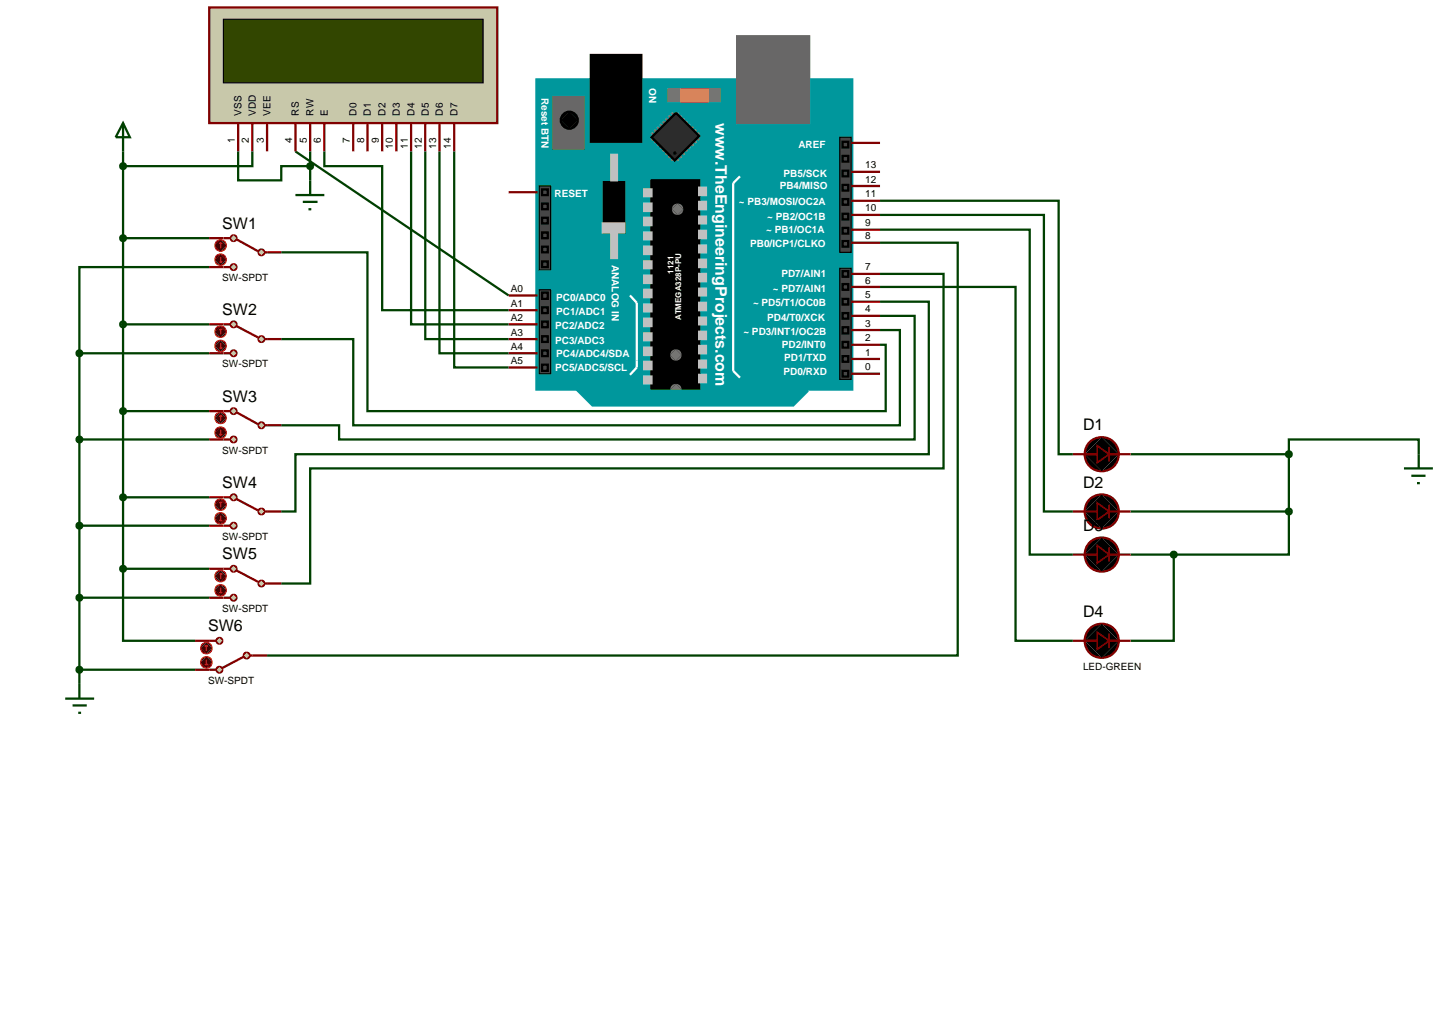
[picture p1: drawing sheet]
<svg xmlns="http://www.w3.org/2000/svg" width="257mm" height="180mm" viewBox="0 0 257 180" stroke-linecap="round" stroke-linejoin="round" font-family="sans-serif">
<g fill="none" stroke="#004000" stroke-width=".4">
<path d="M21.7 26.7v73.6M42 26.7v5.1h7.6v-2.5h5.1M44.5 26.7v2.6h-22.8M52.1 26.7l37.6 25.4M54.7 26.7v5.1M57.2 26.7v2.6h10.2v25.4h22.3M72.5 26.7v30.5h17.2M75 26.7v33.1h14.7M77.5 26.7v35.6h12.2M80.1 26.7v38.1h9.6M155.2 35.4h31.5v44.7h2.5M155.2 37.9h28.9v52.3h5.1"/>
<path d="M21.7 42h15.2M21.7 57.2h15.2M36.9 47.1h-22.9v15.2M49.6 44.5h15.2v28h91.4v-11.7h-1M155.2 40.5h26.4v57.3h7.6M155.2 50.6h23.9v62.4h10.1M155.2 58.2h3.5v16.8h-96.4v-15.2h-12.7M155.2 55.7h6.1v21.8h-101.5v-2.5h-10.2M155.2 53.2h8.6v26.9h-111.7v10.1h-2.5M155.2 48.3h11.2v34.3h-111.7v20.3h-5.1M155.2 42.8h13.7v72.8h-121.8M14 62.3h22.9"/>
<path d="M14 62.3v58.3M14 77.5h22.9M21.7 72.5h15.2M14 92.7h22.9M21.7 87.7h15.2M199.4 90.2h27.9M199.4 80.1h27.9M199.4 97.8h7.6M207 97.8v15.2h-7.6M227.3 80.1v-2.6h22.9v2.6M227.3 90.2v7.6h-20.3M227.3 80.1v10.1"/>
<path d="M14 105.4h22.9M14 118.1h20.4M21.7 100.3v12.7h12.7M21.7 100.3h15.2"/>
</g>
<path d="M94.6 14h55.7v54.7h-55.7z" fill="#00979c" stroke="#00979c" stroke-width=".4"/>
<g fill="#686767" stroke="#686767" stroke-width=".4">
<path d="M130 6.4h12.7v15.3h-12.7z"/>
<path d="M97.6 17.1h5.3v9.1h-5.3z"/>
</g>
<g fill="#000" stroke="#000" stroke-width=".4">
<path d="M104.2 9.7h8.9v15.3h-8.9zM106.5 32.1h3.6v8.9h-3.6zM114.9 31.8h8.4v36.9h-8.4z"/>
<path d="M99.5 20l.9-.3-1.5 1.5 .1-.5zM100.4 19.7a1.54 1.54 0 0 1 1.5 1.5zM101.9 21.2a1.54 1.54 0 0 1-1.5 1.5zM98.9 21.2l1.5 1.5a1.54 1.54 0 0 1-1.5-1.5z"/>
</g>
<path d="M130.5 31.1l-1.2 1.2v33.1l1.2 1.2M111.1 52.1l1.2 1.3v11.4l-1.2 1.3" fill="none" stroke="#fff" stroke-width=".4"/>
<g fill="#c0c0c0" stroke="#c0c0c0" stroke-width=".4">
<path d="M123.3 33.1h1.2v1.3h-1.2z"/>
<path d="M123.3 35.6h1.2v1.3h-1.2z"/>
<path d="M123.3 38.2h1.2v1.2h-1.2z"/>
<path d="M123.3 40.7h1.2v1.3h-1.2z"/>
<path d="M123.3 43.3h1.2v1.2h-1.2z"/>
<path d="M123.3 45.8h1.2v1.3h-1.2z"/>
<path d="M123.3 48.3h1.2v1.3h-1.2z"/>
<path d="M123.3 50.9h1.2v1.2h-1.2z"/>
<path d="M123.3 53.4h1.2v1.3h-1.2z"/>
<path d="M123.3 56h1.2v1.2h-1.2z"/>
<path d="M123.3 58.5h1.2v1.3h-1.2z"/>
<path d="M123.3 61h1.2v1.3h-1.2z"/>
<path d="M123.3 63.6h1.2v1.2h-1.2z"/>
<path d="M123.3 66.1h1.2v1.3h-1.2z"/>
<path d="M113.6 33.4h1.3v1.2h-1.3z"/>
<path d="M113.6 35.9h1.3v1.3h-1.3z"/>
<path d="M113.6 38.4h1.3v1.3h-1.3z"/>
<path d="M113.6 41h1.3v1.2h-1.3z"/>
<path d="M113.6 43.5h1.3v1.3h-1.3z"/>
<path d="M113.6 46.1h1.3v1.2h-1.3z"/>
<path d="M113.6 48.6h1.3v1.3h-1.3z"/>
<path d="M113.6 51.1h1.3v1.3h-1.3z"/>
<path d="M113.6 53.7h1.3v1.2h-1.3z"/>
<path d="M113.6 56.2h1.3v1.3h-1.3z"/>
<path d="M113.6 58.8h1.3v1.2h-1.3z"/>
<path d="M113.6 61.3h1.3v1.3h-1.3z"/>
<path d="M113.6 63.8h1.3v1.3h-1.3z"/>
<path d="M113.6 66.4h1.3v1.2h-1.3z"/>
<path d="M106.3 39.4h3.8v1.6h-3.8z"/>
<path d="M107.8 27.3h1v4.5h-1z"/>
<path d="M107.8 41h1v4.5h-1z"/>
</g>
<path d="M100.4 19.7l1.5 1.5-1.5 1.5-1.5-1.5z" fill="#000"/>
<path d="M117.7 16.8h9.4" fill="none" stroke="#757575" stroke-width="2.5" stroke-linecap="butt"/>
<path d="M120.2 15.8h4.6v2.1h-4.6z" fill="#ff8000" stroke="#ff8000" stroke-width=".4"/>
<g fill="none" stroke="#808080" stroke-width=".4">
<path d="M118.4 19.9l.6 .5M119.7 19.9l-.5 .5M114.9 23.4l.5 .6M115.4 22.9l.5 .5M115.4 24.2l-.5 .5M115.9 22.4l.5 .5M115.9 24.7l-.5 .5M116.4 21.9l.5 .5M116.4 25.2l-.5 .5M116.9 21.4l.5 .5M116.9 25.7l-.5 .5M117.4 20.9l.5 .5"/>
<path d="M117.4 26.2l-.5 .5M117.9 20.4l.5 .5M117.9 26.7l-.5 .6M118.4 27.3l-.5 .5M119 27.8l-.6 .5M119.2 27.8l.5 .5M119.7 27.3l.5 .5M120.2 26.7l.5 .6M120.2 20.4l-.5 .5M120.7 26.2l.5 .5M120.7 20.9l-.5 .5M121.2 25.7l.5 .5"/>
<path d="M121.2 21.4l-.5 .5M121.7 25.2l.6 .5M121.7 21.9l-.5 .5M122.3 24.7l.5 .5M122.3 22.4l-.6 .5M122.8 24.2l.5 .5M122.8 22.9l-.5 .5M123.3 23.4l-.5 .6"/>
</g>
<path d="M114.9 24.2l4.3-4.3 4.1 4.1-4.3 4.3z" fill="#2c2c2c" stroke="#000" stroke-width=".4"/>
<g fill="#000">
<path d="M118.7 27l.3-.3 .3 .3-.3 .3z"/>
<path d="M118.7 26.8l.3-.1-.3 .3zM119 26.7h.2l.1 .3zM119.3 27l-.1 .3h-.2zM118.7 27l.3 .3-.3-.1z"/>
</g>
<path d="M148.1 24.2h2v20.3h-2z" fill="#464646" stroke="#000" stroke-width=".2"/>
<g fill="#757575">
<path d="M118.2 62.6l1-1 1 1-1 1z"/>
<path d="M118.5 61.9l.7-.3-1 1zM119.2 61.6a.94 .94 0 0 1 1 1zM119.2 63.6l1-1a.94 .94 0 0 1-1 1zM118.2 62.6l1 1a.94 .94 0 0 1-1-1z"/>
</g>
<g fill="#464646" stroke="#000" stroke-width=".4">
<path d="M148.6 25h1v1h-1z"/>
<path d="M148.6 30.1h1v1h-1z"/>
<path d="M148.6 32.6h1v1h-1z"/>
<path d="M148.6 35.1h1v1h-1z"/>
<path d="M148.6 37.7h1v1h-1z"/>
<path d="M148.6 40.2h1v1h-1z"/>
<path d="M148.6 27.5h1v1h-1z"/>
<path d="M148.6 42.5h1v1h-1z"/>
</g>
<g fill="#757575">
<path d="M118.5 36.9l1-1 1 1-1 1z"/>
<path d="M118.2 68.7l1-1 1 1-1 1z"/>
<path d="M118.8 36.2l.7-.3-1 1zM119.5 35.9a.94 .94 0 0 1 1 1zM119.5 37.9l1-1a.94 .94 0 0 1-1 1zM118.5 36.9l1 1a.94 .94 0 0 1-1-1z"/>
<path d="M118.5 68l.7-.3-1 1zM119.2 67.7a.94 .94 0 0 1 1 1zM120.2 68.7a.94 .94 0 0 1-1 1zM118.2 68.7l1 1a.94 .94 0 0 1-1-1z"/>
</g>
<path d="M101.9 68.9h40.6l-2.6 2.6h-35.4z" fill="#00979c" stroke="#00979c" stroke-width=".4"/>
<g fill="#464646" stroke="#000" stroke-width=".2">
<path d="M95.1 32.8h2v14.8h-2z"/>
<path d="M148.1 47.3h2v19.6h-2z"/>
<path d="M95.1 51.1h2v14.8h-2z"/>
</g>
<g fill="#464646" stroke="#000" stroke-width=".4">
<path d="M95.6 35.9h1v1h-1z"/>
<path d="M95.6 41h1v1h-1z"/>
<path d="M95.6 46.1h1v1h-1z"/>
<path d="M95.6 43.5h1v1h-1z"/>
<path d="M95.6 38.4h1v1h-1z"/>
<path d="M95.6 33.4h1v1h-1z"/>
<path d="M148.6 47.8h1v1h-1z"/>
<path d="M148.6 50.1h1v1h-1z"/>
<path d="M148.6 52.7h1v1h-1z"/>
<path d="M148.6 55.2h1v1h-1z"/>
<path d="M148.6 57.7h1v1.1h-1z"/>
<path d="M148.6 60.3h1v1h-1z"/>
<path d="M148.6 62.8h1v1h-1z"/>
<path d="M148.6 65.4h1v1h-1z"/>
<path d="M95.6 51.6h1v1.1h-1z"/>
<path d="M95.6 54.2h1v1h-1z"/>
<path d="M95.6 56.7h1v1h-1z"/>
<path d="M95.6 59.3h1v1h-1z"/>
<path d="M95.6 61.8h1v1h-1z"/>
<path d="M95.6 64.3h1v1.1h-1z"/>
</g>
<g fill="none" stroke="#800000" stroke-width=".4">
<path d="M89.7 33.9h5.1M150.1 37.9h5.1M150.1 35.4h5.1M150.1 32.8h5.1M150.1 30.3h5.1M150.1 25.2h5.1M89.7 59.8h5.1M89.7 57.2h5.1M89.7 54.7h5.1M89.7 52.1h5.1M150.1 58.2h5.1M150.1 55.7h5.1"/>
<path d="M150.1 53.2h5.1M150.1 50.6h5.1M150.1 48.3h5.1M150.1 42.8h5.1M150.1 40.5h5.1M89.7 64.8h5.1M89.7 62.3h5.1M150.1 65.9h5.1M150.1 63.3h5.1M150.1 60.8h5.1M189.2 80.1h4.3M189.2 90.2h4.3"/>
<path d="M189.2 97.8h4.3M195.6 80.1h3.8M195.6 90.2h3.8M195.6 97.8h3.8"/>
</g>
<g fill="#000" stroke="#800000" stroke-width=".4">
<path d="M192.4 77.7l1.2-.5 .7-.1-3 3a2.97 2.97 0 0 1 1.1-2.4zM194.3 77.1a2.95 2.95 0 0 1 3 3zM194.3 83.1l3-3a2.95 2.95 0 0 1-3 3zM191.3 80.1l3 3a2.95 2.95 0 0 1-3-3z"/>
<path d="M192.4 87.8l1.2-.5 .7-.1-3 3a2.97 2.97 0 0 1 1.1-2.4zM194.3 87.2a2.95 2.95 0 0 1 3 3zM194.3 93.2l3-3a2.95 2.95 0 0 1-3 3zM191.3 90.2l3 3a2.95 2.95 0 0 1-3-3z"/>
<path d="M192.4 95.4l1.2-.5 .7-.1-3 3a2.97 2.97 0 0 1 1.1-2.4zM194.3 94.8a2.95 2.95 0 0 1 3 3zM194.3 100.8l3-3a2.95 2.95 0 0 1-3 3zM191.3 97.8l3 3a2.95 2.95 0 0 1-3-3z"/>
</g>
<path d="M194.3 77.1l3 3-3 3-3-3zM194.3 87.2l3 3-3 3-3-3zM194.3 94.8l3 3-3 3-3-3z" fill="#000"/>
<path d="M195.6 78.8v2.6M195.6 89v2.4M195.6 96.5v2.5" fill="none" stroke="#800000" stroke-width=".3"/>
<path d="M193.5 78.6l2.1 1.5-2.1 1.5zM193.5 88.7l2.1 1.5-2.1 1.5zM193.5 96.2l2.1 1.6-2.1 1.5z" fill="#000" stroke="#800000" stroke-width=".3"/>
<path d="M21.7 21.7l1.2 2.5h-2.5zM21.7 21.7v5M247.6 82.6h5.1M248.9 83.9h2.5M249.9 85.2h.5M250.2 80.1v2.5" fill="none" stroke="#004000" stroke-width=".4"/>
<path d="M226.9 89.9l.4-.2-.5 .5zM227.3 89.7l.4 .2 .1 .3zM227.8 90.2l-.1 .3-.4 .2zM226.8 90.2l.5 .5-.4-.2z" fill="#004000" stroke="#004000" stroke-width=".4"/>
<path d="M226.8 90.2l.5-.5 .5 .5-.5 .5z" fill="#004000"/>
<path d="M226.9 79.8l.4-.2-.5 .5zM227.3 79.6l.4 .2 .1 .3zM227.8 80.1l-.1 .3-.4 .2zM226.8 80.1l.5 .5-.4-.2z" fill="#004000" stroke="#004000" stroke-width=".4"/>
<path d="M226.8 80.1l.5-.5 .5 .5-.5 .5z" fill="#004000"/>
<path d="M192.4 110.6l1.2-.5 .7-.1-3 3a2.97 2.97 0 0 1 1.1-2.4zM194.3 110a2.95 2.95 0 0 1 3 3zM194.3 116l3-3a2.95 2.95 0 0 1-3 3zM191.3 113l3 3a2.95 2.95 0 0 1-3-3z" fill="#000" stroke="#800000" stroke-width=".4"/>
<path d="M194.3 110l3 3-3 3-3-3z" fill="#000"/>
<path d="M195.6 111.7v2.6" fill="none" stroke="#800000" stroke-width=".3"/>
<path d="M189.2 113h4.3M195.6 113h3.8" fill="none" stroke="#800000" stroke-width=".4"/>
<path d="M193.5 111.5l2.1 1.5-2.1 1.5z" fill="#000" stroke="#800000" stroke-width=".3"/>
<path d="M206.6 97.5l.4-.2-.5 .5zM207 97.3l.3 .1 .2 .4zM207.5 97.8l-.1 .3-.4 .2zM206.5 97.8l.5 .5-.4-.2z" fill="#004000" stroke="#004000" stroke-width=".4"/>
<path d="M206.5 97.8l.5-.5 .5 .5-.5 .5z" fill="#004000"/>
<path d="M36.9 1.3h50.8v20.4h-50.8z" fill="#c8c8aa" stroke="#800000" stroke-width=".4"/>
<path d="M39.4 3.4h45.8v11.2h-45.8z" fill="#324600" stroke="#000" stroke-width=".2"/>
<g fill="none" stroke="#800000" stroke-width=".4">
<path d="M42 21.7v5M44.5 21.7v5M47.1 21.7v5M52.1 21.7v5M54.7 21.7v5M57.2 21.7v5M62.3 21.7v5M64.8 21.7v5M67.4 21.7v5M69.9 21.7v5M72.5 21.7v5M75 21.7v5"/>
<path d="M77.5 21.7v5M80.1 21.7v5"/>
</g>
<path d="M21.3 29l.4-.2-.5 .5zM21.7 28.8l.4 .2 .1 .3zM21.7 29.8l.5-.5-.1 .3zM21.2 29.3l.5 .5-.3-.1z" fill="#004000" stroke="#004000" stroke-width=".4"/>
<path d="M21.2 29.3l.5-.5 .5 .5-.5 .5z" fill="#004000"/>
<path d="M52.1 34.4h5.1M53.4 35.6h2.6M54.4 36.9h.5M54.7 31.8v2.6" fill="none" stroke="#004000" stroke-width=".4"/>
<path d="M54.3 29l.4-.2-.5 .5zM54.7 28.8l.3 .1 .2 .4zM54.7 29.8l.5-.5-.2 .4zM54.2 29.3l.5 .5-.4-.2z" fill="#004000" stroke="#004000" stroke-width=".4"/>
<path d="M54.2 29.3l.5-.5 .5 .5-.5 .5z" fill="#004000"/>
<path d="M45.8 44.1l.3-.1-.5 .5zM46.1 44l.3 .1 .2 .4zM46.6 44.5l-.2 .4-.3 .1zM45.6 44.5l.5 .5-.4-.2z" fill="#c8c8aa" stroke="#800000" stroke-width=".4"/>
<path d="M46.1 44l.5 .5-.5 .5-.5-.5z" fill="#c8c8aa"/>
<path d="M46.6 44.5h.5" fill="none" stroke="#800000" stroke-width=".4"/>
<path d="M40.8 41.7l.4-.2-.5 .5zM41.2 41.5l.3 .1 .2 .4zM41.2 42.5l.5-.5-.2 .4zM40.7 42l.5 .5-.4-.2z" fill="#c8c8aa" stroke="#800000" stroke-width=".4"/>
<path d="M40.7 42l.5-.5 .5 .5-.5 .5z" fill="#c8c8aa"/>
<path d="M39.4 42h1.3M41.7 42.2l3.8 2.1" fill="none" stroke="#800000" stroke-width=".4"/>
<path d="M40.9 46.7l.3-.1-.5 .5zM41.2 46.6l.4 .2 .1 .3zM41.2 47.6l.5-.5-.2 .4zM40.7 47.1l.5 .5-.4-.2z" fill="#c8c8aa" stroke="#800000" stroke-width=".4"/>
<path d="M41.2 46.6l.5 .5-.5 .5-.5-.5z" fill="#c8c8aa"/>
<path d="M36.9 47.1h3.8M36.9 42h2.5M47.1 44.5h2.5" fill="none" stroke="#800000" stroke-width=".4"/>
<path d="M38.2 45.1l.7-.3-1 1zM38.9 44.8a.94 .94 0 0 1 1 1zM38.9 46.8l1-1a.94 .94 0 0 1-1 1zM37.9 45.8l1 1a.94 .94 0 0 1-1-1z" fill="#400000" stroke="#f00" stroke-width=".2"/>
<path d="M37.9 45.8l1-1 1 1-1 1z" fill="#400000"/>
<path d="M38.7 46.1l.2 .2M38.9 45.3v1M39.2 46.1l-.3 .2" fill="none" stroke="#f00" stroke-width=".2"/>
<path d="M38.2 42.6l.7-.3-1 1zM38.9 42.3a.94 .94 0 0 1 1 1zM39.9 43.3a.94 .94 0 0 1-1 1zM37.9 43.3l1 1a.94 .94 0 0 1-1-1z" fill="#400000" stroke="#f00" stroke-width=".2"/>
<path d="M37.9 43.3l1-1 1 1-1 1z" fill="#400000"/>
<path d="M38.9 42.8l.3 .2M38.9 42.8l-.2 .2M38.9 42.8v1" fill="none" stroke="#f00" stroke-width=".2"/>
<path d="M45.8 59.4l.3-.1-.5 .5zM46.1 59.3l.3 .1 .2 .4zM46.6 59.8l-.2 .4-.3 .1zM45.6 59.8l.5 .5-.4-.2z" fill="#c8c8aa" stroke="#800000" stroke-width=".4"/>
<path d="M46.1 59.3l.5 .5-.5 .5-.5-.5z" fill="#c8c8aa"/>
<path d="M46.6 59.8h.5" fill="none" stroke="#800000" stroke-width=".4"/>
<path d="M40.9 56.8l.3-.1-.5 .5zM41.2 56.7l.4 .2 .1 .3zM41.2 57.7l.5-.5-.2 .4zM40.7 57.2l.5 .5-.4-.2z" fill="#c8c8aa" stroke="#800000" stroke-width=".4"/>
<path d="M41.2 56.7l.5 .5-.5 .5-.5-.5z" fill="#c8c8aa"/>
<path d="M39.4 57.2h1.3M41.7 57.5l3.8 2" fill="none" stroke="#800000" stroke-width=".4"/>
<path d="M40.8 62l.4-.2-.5 .5zM41.2 61.8l.3 .1 .2 .4zM41.7 62.3l-.1 .3-.4 .2zM40.7 62.3l.5 .5-.4-.2z" fill="#c8c8aa" stroke="#800000" stroke-width=".4"/>
<path d="M40.7 62.3l.5-.5 .5 .5-.5 .5z" fill="#c8c8aa"/>
<path d="M36.9 57.2h2.5M47.1 59.8h2.5M36.9 62.3h3.8" fill="none" stroke="#800000" stroke-width=".4"/>
<path d="M38.2 60.3l.7-.3-1 1zM38.9 60a.94 .94 0 0 1 1 1zM39.9 61a.94 .94 0 0 1-1 1zM37.9 61l1 1a.94 .94 0 0 1-1-1z" fill="#400000" stroke="#f00" stroke-width=".2"/>
<path d="M37.9 61l1-1 1 1-1 1z" fill="#400000"/>
<path d="M38.7 61.3l.2 .2M38.9 60.5v1M39.2 61.3l-.3 .2" fill="none" stroke="#f00" stroke-width=".2"/>
<path d="M38.2 57.8l.7-.3-1 1zM38.9 57.5a.94 .94 0 0 1 1 1zM38.9 59.5l1-1a.94 .94 0 0 1-1 1zM37.9 58.5l1 1a.94 .94 0 0 1-1-1z" fill="#400000" stroke="#f00" stroke-width=".2"/>
<path d="M37.9 58.5l1-1 1 1-1 1z" fill="#400000"/>
<path d="M38.9 58l.3 .2M38.9 58l-.2 .2M38.9 58v1" fill="none" stroke="#f00" stroke-width=".2"/>
<path d="M45.7 74.7l.4-.2-.5 .5zM46.1 74.5l.3 .1 .2 .4zM46.6 75l-.2 .4-.3 .1zM45.6 75l.5 .5-.4-.2z" fill="#c8c8aa" stroke="#800000" stroke-width=".4"/>
<path d="M45.6 75l.5-.5 .5 .5-.5 .5z" fill="#c8c8aa"/>
<path d="M46.6 75h.5" fill="none" stroke="#800000" stroke-width=".4"/>
<path d="M40.9 72.1l.3-.1-.5 .5zM41.2 72l.4 .2 .1 .3zM41.2 73l.5-.5-.2 .4zM40.7 72.5l.5 .5-.4-.2z" fill="#c8c8aa" stroke="#800000" stroke-width=".4"/>
<path d="M41.2 72l.5 .5-.5 .5-.5-.5z" fill="#c8c8aa"/>
<path d="M39.4 72.5h1.3M41.7 72.7l3.8 2.1" fill="none" stroke="#800000" stroke-width=".4"/>
<path d="M40.8 77.2l.4-.2-.5 .5zM41.2 77l.3 .1 .2 .4zM41.2 78l.5-.5-.2 .4zM40.7 77.5l.5 .5-.4-.2z" fill="#c8c8aa" stroke="#800000" stroke-width=".4"/>
<path d="M40.7 77.5l.5-.5 .5 .5-.5 .5z" fill="#c8c8aa"/>
<path d="M36.9 77.5h3.8M36.9 72.5h2.5M47.1 75h2.5" fill="none" stroke="#800000" stroke-width=".4"/>
<path d="M38.2 75.6l.7-.3-1 1zM38.9 75.3a.94 .94 0 0 1 1 1zM39.9 76.3a.94 .94 0 0 1-1 1zM37.9 76.3l1 1a.94 .94 0 0 1-1-1z" fill="#400000" stroke="#f00" stroke-width=".2"/>
<path d="M37.9 76.3l1-1 1 1-1 1z" fill="#400000"/>
<path d="M38.7 76.5l.2 .3M38.9 75.8v1M39.2 76.5l-.3 .3" fill="none" stroke="#f00" stroke-width=".2"/>
<path d="M38.2 73l.7-.3-1 1zM38.9 72.7a.94 .94 0 0 1 1 1zM39.9 73.7a.94 .94 0 0 1-1 1zM37.9 73.7l1 1a.94 .94 0 0 1-1-1z" fill="#400000" stroke="#f00" stroke-width=".2"/>
<path d="M37.9 73.7l1-1 1 1-1 1z" fill="#400000"/>
<path d="M38.9 73.2l.3 .3M38.9 73.2l-.2 .3M38.9 73.2v1" fill="none" stroke="#f00" stroke-width=".2"/>
<path d="M45.7 89.9l.4-.2-.5 .5zM46.1 89.7l.3 .1 .2 .4zM46.6 90.2l-.2 .4-.3 .1zM45.6 90.2l.5 .5-.3-.1z" fill="#c8c8aa" stroke="#800000" stroke-width=".4"/>
<path d="M45.6 90.2l.5-.5 .5 .5-.5 .5z" fill="#c8c8aa"/>
<path d="M46.6 90.2h.5" fill="none" stroke="#800000" stroke-width=".4"/>
<path d="M40.8 87.4l.4-.2-.5 .5zM41.2 87.2l.3 .1 .2 .4zM41.7 87.7l-.1 .3-.4 .2zM40.7 87.7l.5 .5-.4-.2z" fill="#c8c8aa" stroke="#800000" stroke-width=".4"/>
<path d="M40.7 87.7l.5-.5 .5 .5-.5 .5z" fill="#c8c8aa"/>
<path d="M39.4 87.7h1.3M41.7 88l3.8 2" fill="none" stroke="#800000" stroke-width=".4"/>
<path d="M40.9 92.3l.3-.1-.5 .5zM41.2 92.2l.3 .1 .2 .4zM41.2 93.2l.5-.5-.2 .4zM40.7 92.7l.5 .5-.3-.1z" fill="#c8c8aa" stroke="#800000" stroke-width=".4"/>
<path d="M41.2 92.2l.5 .5-.5 .5-.5-.5z" fill="#c8c8aa"/>
<path d="M36.9 92.7h3.8M36.9 87.7h2.5M47.1 90.2h2.5" fill="none" stroke="#800000" stroke-width=".4"/>
<path d="M38.2 90.7l.7-.3-1 1zM38.9 90.4a.94 .94 0 0 1 1 1zM39.9 91.4a.94 .94 0 0 1-1 1zM37.9 91.4l1 1a.94 .94 0 0 1-1-1z" fill="#400000" stroke="#f00" stroke-width=".2"/>
<path d="M37.9 91.4l1-1 1 1-1 1z" fill="#400000"/>
<path d="M38.7 91.7l.2 .2M38.9 90.9v1M39.2 91.7l-.3 .2" fill="none" stroke="#f00" stroke-width=".2"/>
<path d="M38.2 88.3l.7-.3-1 1zM38.9 88a.94 .94 0 0 1 1 1zM39.9 89a.94 .94 0 0 1-1 1zM37.9 89l1 1a.94 .94 0 0 1-1-1z" fill="#400000" stroke="#f00" stroke-width=".2"/>
<path d="M37.9 89l1-1 1 1-1 1z" fill="#400000"/>
<path d="M38.9 88.5l.3 .2M38.9 88.5l-.2 .2M38.9 88.5v1" fill="none" stroke="#f00" stroke-width=".2"/>
<path d="M45.8 102.5l.3-.1-.5 .5zM46.1 102.4l.3 .1 .2 .4zM46.6 102.9l-.2 .4-.3 .1zM45.6 102.9l.5 .5-.3-.1z" fill="#c8c8aa" stroke="#800000" stroke-width=".4"/>
<path d="M45.6 102.9l.5-.5 .5 .5-.5 .5z" fill="#c8c8aa"/>
<path d="M46.6 102.9h.5" fill="none" stroke="#800000" stroke-width=".4"/>
<path d="M40.8 100l.4-.2-.5 .5zM41.2 99.8l.4 .2 .1 .3zM41.2 100.8l.5-.5-.2 .4zM40.7 100.3l.5 .5-.3-.1z" fill="#c8c8aa" stroke="#800000" stroke-width=".4"/>
<path d="M41.2 99.8l.5 .5-.5 .5-.5-.5z" fill="#c8c8aa"/>
<path d="M39.4 100.3h1.3M41.7 100.6l3.8 2" fill="none" stroke="#800000" stroke-width=".4"/>
<path d="M40.9 105l.3-.1-.5 .5zM41.2 104.9l.3 .1 .2 .4zM41.2 105.9l.5-.5-.2 .4zM40.7 105.4l.5 .5-.3-.1z" fill="#c8c8aa" stroke="#800000" stroke-width=".4"/>
<path d="M41.2 104.9l.5 .5-.5 .5-.5-.5z" fill="#c8c8aa"/>
<path d="M36.9 105.4h3.8M36.9 100.3h2.5M47.1 102.9h2.5" fill="none" stroke="#800000" stroke-width=".4"/>
<path d="M38.2 103.4l.7-.3-1 1zM38.9 103.1a.94 .94 0 0 1 1 1zM39.9 104.1a.94 .94 0 0 1-1 1zM37.9 104.1l1 1a.94 .94 0 0 1-1-1z" fill="#400000" stroke="#f00" stroke-width=".2"/>
<path d="M37.9 104.1l1-1 1 1-1 1z" fill="#400000"/>
<path d="M38.7 104.4l.2 .2M38.9 103.6v1M39.2 104.4l-.3 .2" fill="none" stroke="#f00" stroke-width=".2"/>
<path d="M38.2 100.9l.7-.3-1 1zM38.9 100.6a.94 .94 0 0 1 1 1zM39.9 101.6a.94 .94 0 0 1-1 1zM37.9 101.6l1 1a.94 .94 0 0 1-1-1z" fill="#400000" stroke="#f00" stroke-width=".2"/>
<path d="M38.9 100.6l1 1-1 1-1-1z" fill="#400000"/>
<path d="M38.9 101.1l.3 .2M38.9 101.1l-.2 .2M38.9 101.1v1" fill="none" stroke="#f00" stroke-width=".2"/>
<path d="M11.5 123.2h5.1M12.8 124.4h2.5M13.8 125.7h.5M14 120.6v2.6" fill="none" stroke="#004000" stroke-width=".4"/>
<path d="M21.3 41.7l.4-.2-.5 .5zM21.7 41.5l.4 .2 .1 .3zM21.7 42.5l.5-.5-.1 .3zM21.2 42l.5 .5-.3-.1z" fill="#004000" stroke="#004000" stroke-width=".4"/>
<path d="M21.2 42l.5-.5 .5 .5-.5 .5z" fill="#004000"/>
<path d="M21.3 56.9l.4-.2-.5 .5zM21.7 56.7l.4 .2 .1 .3zM21.7 57.7l.5-.5-.1 .3zM21.2 57.2l.5 .5-.3-.1z" fill="#004000" stroke="#004000" stroke-width=".4"/>
<path d="M21.2 57.2l.5-.5 .5 .5-.5 .5z" fill="#004000"/>
<path d="M21.3 72.2l.4-.2-.5 .5zM21.7 72l.4 .2 .1 .3zM21.7 73l.5-.5-.1 .3zM21.2 72.5l.5 .5-.3-.1z" fill="#004000" stroke="#004000" stroke-width=".4"/>
<path d="M21.2 72.5l.5-.5 .5 .5-.5 .5z" fill="#004000"/>
<path d="M21.3 87.4l.4-.2-.5 .5zM21.7 87.2l.4 .2 .1 .3zM22.2 87.7l-.1 .3-.4 .2zM21.2 87.7l.5 .5-.4-.2z" fill="#004000" stroke="#004000" stroke-width=".4"/>
<path d="M21.2 87.7l.5-.5 .5 .5-.5 .5z" fill="#004000"/>
<path d="M13.6 62l.4-.2-.5 .5zM14 61.8l.4 .2 .1 .3zM14.5 62.3l-.1 .3-.4 .2zM13.5 62.3l.5 .5-.4-.2z" fill="#004000" stroke="#004000" stroke-width=".4"/>
<path d="M13.5 62.3l.5-.5 .5 .5-.5 .5z" fill="#004000"/>
<path d="M13.6 77.2l.4-.2-.5 .5zM14 77l.4 .2 .1 .3zM14 78l.5-.5-.1 .3zM13.5 77.5l.5 .5-.4-.2z" fill="#004000" stroke="#004000" stroke-width=".4"/>
<path d="M13.5 77.5l.5-.5 .5 .5-.5 .5z" fill="#004000"/>
<path d="M13.7 92.3l.3-.1-.5 .5zM14 92.2l.4 .2 .1 .3zM14.5 92.7l-.1 .3-.4 .2zM13.5 92.7l.5 .5-.3-.1z" fill="#004000" stroke="#004000" stroke-width=".4"/>
<path d="M14 92.2l.5 .5-.5 .5-.5-.5z" fill="#004000"/>
<path d="M13.7 105l.3-.1-.5 .5zM14 104.9l.4 .2 .1 .3zM14.5 105.4l-.1 .3-.4 .2zM13.5 105.4l.5 .5-.3-.1z" fill="#004000" stroke="#004000" stroke-width=".4"/>
<path d="M14 104.9l.5 .5-.5 .5-.5-.5z" fill="#004000"/>
<path d="M43.2 115.2l.3-.1-.5 .5zM43.5 115.1l.4 .2 .1 .3zM43.5 116.1l.5-.5-.2 .4zM43 115.6l.5 .5-.3-.1z" fill="#c8c8aa" stroke="#800000" stroke-width=".4"/>
<path d="M43.5 115.1l.5 .5-.5 .5-.5-.5z" fill="#c8c8aa"/>
<path d="M44 115.6h.5" fill="none" stroke="#800000" stroke-width=".4"/>
<path d="M38.3 112.7l.4-.2-.5 .5zM38.7 112.5l.4 .2 .1 .3zM38.7 113.5l.5-.5-.2 .4zM38.2 113l.5 .5-.3-.1z" fill="#c8c8aa" stroke="#800000" stroke-width=".4"/>
<path d="M38.2 113l.5-.5 .5 .5-.5 .5z" fill="#c8c8aa"/>
<path d="M36.9 113h1.3M43 115.8l-3.8 2" fill="none" stroke="#800000" stroke-width=".4"/>
<path d="M38.4 117.7l.3-.1-.5 .5zM38.7 117.6l.4 .2 .1 .3zM39.2 118.1l-.2 .4-.3 .1zM38.2 118.1l.5 .5-.3-.1z" fill="#c8c8aa" stroke="#800000" stroke-width=".4"/>
<path d="M38.2 118.1l.5-.5 .5 .5-.5 .5z" fill="#c8c8aa"/>
<path d="M34.4 118.1h3.8M34.4 113h2.5M44.5 115.6h2.6" fill="none" stroke="#800000" stroke-width=".4"/>
<path d="M35.7 116.1l.7-.3-1 1zM36.4 115.8a.94 .94 0 0 1 1 1zM36.4 117.8l1-1a.94 .94 0 0 1-1 1zM35.4 116.8l1 1a.94 .94 0 0 1-1-1z" fill="#400000" stroke="#f00" stroke-width=".2"/>
<path d="M35.4 116.8l1-1 1 1-1 1z" fill="#400000"/>
<path d="M36.1 117.1l.3 .2M36.4 116.3v1M36.7 117.1l-.3 .2" fill="none" stroke="#f00" stroke-width=".2"/>
<path d="M35.7 113.6l.7-.3-1 1zM36.4 113.3a.94 .94 0 0 1 1 1zM36.4 115.3l1-1a.94 .94 0 0 1-1 1zM35.4 114.3l1 1a.94 .94 0 0 1-1-1z" fill="#400000" stroke="#f00" stroke-width=".2"/>
<path d="M36.4 113.3l1 1-1 1-1-1z" fill="#400000"/>
<path d="M36.4 113.8l.3 .2M36.4 113.8l-.3 .2M36.4 113.8v1" fill="none" stroke="#f00" stroke-width=".2"/>
<path d="M21.3 100l.4-.2-.5 .5zM21.7 99.8l.4 .2 .1 .3zM21.7 100.8l.5-.5-.2 .4zM21.2 100.3l.5 .5-.3-.1z" fill="#004000" stroke="#004000" stroke-width=".4"/>
<path d="M21.2 100.3l.5-.5 .5 .5-.5 .5z" fill="#004000"/>
<path d="M13.7 117.7l.3-.1-.5 .5zM14 117.6l.4 .2 .1 .3zM14.5 118.1l-.1 .3-.4 .2zM13.5 118.1l.5 .5-.3-.1z" fill="#004000" stroke="#004000" stroke-width=".4"/>
<path d="M14 117.6l.5 .5-.5 .5-.5-.5z" fill="#004000"/>
<text font-size="2.8" fill="#fff" x="126.2" y="21.8" transform="rotate(90 126.2 21.8)">www.TheEngineeringProjects.com</text>
<g font-size="2.8">
<text x="39.2" y="40.4">SW1</text>
<text x="39.2" y="55.6">SW2</text>
<text x="39.2" y="70.9">SW3</text>
<text x="191" y="75.9">D1</text>
<text x="39.2" y="86.1">SW4</text>
<text x="191" y="86.1">D2</text>
<text x="191" y="93.6">D3</text>
<text x="39.2" y="98.7">SW5</text>
<text x="36.7" y="111.4">SW6</text>
<text x="191" y="108.9">D4</text>
</g>
<g font-size="1.8" fill="#fff">
<text x="95.5" y="17.3" transform="rotate(90 95.5 17.3)">Reset BTN</text>
<text x="114.5" y="15.5" transform="rotate(90 114.5 15.5)">ON</text>
<text x="140.8" y="26.1">AREF</text>
<text x="97.8" y="34.7">RESET</text>
<text x="137.5" y="33.4">PB4/MISO</text>
<text x="138.2" y="31.2">PB5/SCK</text>
<text x="130.3" y="36.2">~ PB3/MOSI/OC2A</text>
<text x="135.1" y="41.1">~ PB1/OC1A</text>
<text x="135.3" y="38.8">~ PB2/OC1B</text>
<text x="107.9" y="46.7" transform="rotate(90 107.9 46.7)">ANALOG IN</text>
<text x="132.3" y="43.6">PB0/ICP1/CLKO</text>
<text x="98.1" y="53">PC0/ADC0</text>
<text x="132.8" y="54">~ PD5/T1/OC0B</text>
<text x="136.3" y="51.5">~ PD7/AIN1</text>
<text x="137.8" y="48.9">PD7/AIN1</text>
<text x="97.9" y="58.1">PC2/ADC2</text>
<text x="98.1" y="55.5">PC1/ADC1</text>
<text x="131.1" y="59.1">~ PD3/INT1/OC2B</text>
<text x="135.3" y="56.6">PD4/T0/XCK</text>
<text x="97.9" y="65.4">PC5/ADC5/SCL</text>
<text x="97.9" y="60.6">PC3/ADC3</text>
<text x="98.1" y="62.9">PC4/ADC4/SDA</text>
<text x="137.9" y="61.4">PD2/INT0</text>
<text x="138.3" y="63.7">PD1/TXD</text>
<text x="138.2" y="66.2">PD0/RXD</text>
</g>
<g font-size="1.8">
<text x="42.6" y="20.4" transform="rotate(-90 42.6 20.4)">VSS</text>
<text x="45.1" y="20.4" transform="rotate(-90 45.1 20.4)">VDD</text>
<text x="47.7" y="20.4" transform="rotate(-90 47.7 20.4)">VEE</text>
<text x="52.7" y="20.4" transform="rotate(-90 52.7 20.4)">RS</text>
<text x="55.3" y="20.4" transform="rotate(-90 55.3 20.4)">RW</text>
<text x="57.8" y="20.4" transform="rotate(-90 57.8 20.4)">E</text>
<text x="62.9" y="20.4" transform="rotate(-90 62.9 20.4)">D0</text>
<text x="65.4" y="20.4" transform="rotate(-90 65.4 20.4)">D1</text>
<text x="68" y="20.4" transform="rotate(-90 68 20.4)">D2</text>
<text x="70.5" y="20.4" transform="rotate(-90 70.5 20.4)">D3</text>
<text x="73.1" y="20.4" transform="rotate(-90 73.1 20.4)">D4</text>
<text x="75.6" y="20.4" transform="rotate(-90 75.6 20.4)">D5</text>
<text x="78.1" y="20.4" transform="rotate(-90 78.1 20.4)">D6</text>
<text x="80.7" y="20.4" transform="rotate(-90 80.7 20.4)">D7</text>
<text x="41.4" y="25.2" transform="rotate(-90 41.4 25.2)">1</text>
<text x="43.9" y="25.2" transform="rotate(-90 43.9 25.2)">2</text>
<text x="46.5" y="25.2" transform="rotate(-90 46.5 25.2)">3</text>
<text x="51.5" y="25.2" transform="rotate(-90 51.5 25.2)">4</text>
<text x="54.1" y="25.2" transform="rotate(-90 54.1 25.2)">5</text>
<text x="56.6" y="25.2" transform="rotate(-90 56.6 25.2)">6</text>
<text x="61.7" y="25.2" transform="rotate(-90 61.7 25.2)">7</text>
<text x="64.2" y="25.2" transform="rotate(-90 64.2 25.2)">8</text>
<text x="66.8" y="25.2" transform="rotate(-90 66.8 25.2)">9</text>
<text x="69.3" y="26.2" transform="rotate(-90 69.3 26.2)">10</text>
<text x="71.9" y="26.2" transform="rotate(-90 71.9 26.2)">11</text>
<text x="74.4" y="26.2" transform="rotate(-90 74.4 26.2)">12</text>
<text x="76.9" y="26.2" transform="rotate(-90 76.9 26.2)">13</text>
<text x="79.5" y="26.2" transform="rotate(-90 79.5 26.2)">14</text>
<text x="152.6" y="29.7">13</text>
<text x="152.6" y="34.8">11</text>
<text x="152.6" y="32.2">12</text>
<text x="152.6" y="39.9">9</text>
<text x="152.6" y="37.3">10</text>
<text x="152.6" y="47.7">7</text>
<text x="152.6" y="42.2">8</text>
<text x="39.2" y="49.6">SW-SPDT</text>
<text x="90.1" y="51.5">A0</text>
<text x="152.6" y="52.6">5</text>
<text x="152.6" y="50">6</text>
<text x="90.1" y="59.2">A3</text>
<text x="90.1" y="56.6">A2</text>
<text x="90.1" y="54.1">A1</text>
<text x="152.6" y="57.6">3</text>
<text x="152.6" y="55.1">4</text>
<text x="39.2" y="64.8">SW-SPDT</text>
<text x="90.1" y="64.2">A5</text>
<text x="90.1" y="61.7">A4</text>
<text x="152.6" y="65.3">0</text>
<text x="152.6" y="62.7">1</text>
<text x="152.6" y="60.2">2</text>
<text x="39.2" y="80.1">SW-SPDT</text>
<text x="39.2" y="95.2">SW-SPDT</text>
<text x="39.2" y="107.9">SW-SPDT</text>
<text x="191" y="118.1">LED-GREEN</text>
<text x="36.7" y="120.6">SW-SPDT</text>
</g>
<g font-size="1.4" fill="#fff">
<text x="118.8" y="48.3" transform="rotate(-90 118.8 48.3)">1121</text>
<text x="120.1" y="56.5" transform="rotate(-90 120.1 56.5)">ATMEGA328P-PU</text>
</g>
</svg>
